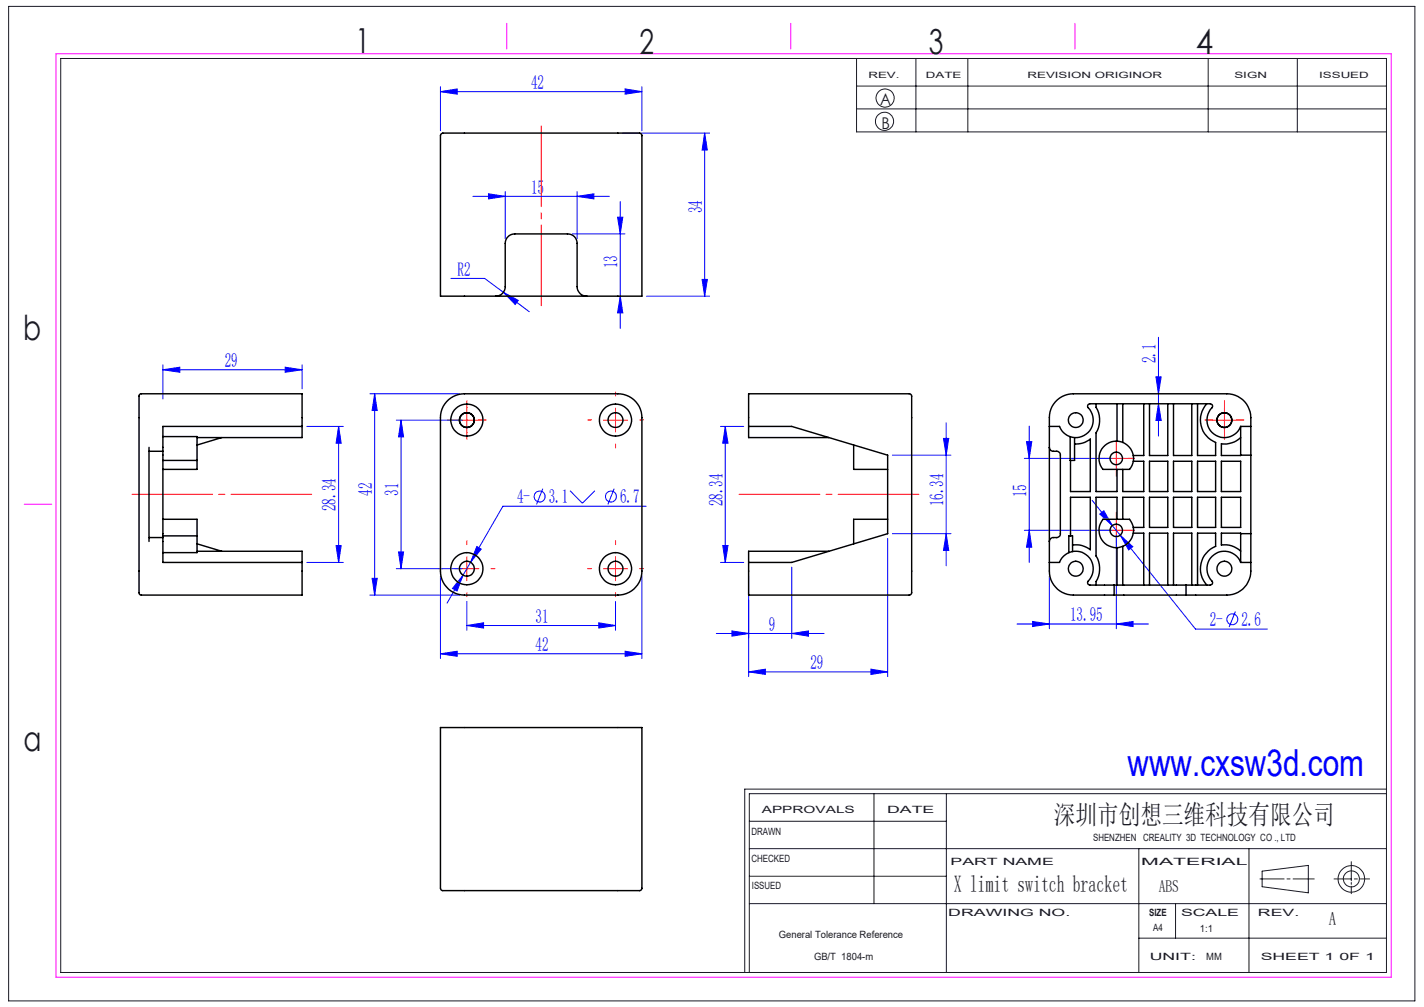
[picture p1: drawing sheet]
<svg xmlns="http://www.w3.org/2000/svg" width="297mm" height="210mm" viewBox="0 0 297 210" stroke-linecap="round" stroke-linejoin="round" font-family="sans-serif">
<g fill="none" stroke="#191924" stroke-width=".21">
<path d="M1.8 1.3h293.3v207.4h-293.3zM12.7 12.2h276.5v190.6h-276.5zM178.6 12.2v15.3h110.6M178.6 17.9h110.6M191 12.2v15.3M201.9 12.2v15.3M252 12.2v15.3M270.6 12.2v15.3M178.6 22.7h110.6M156.3 177h132.9M156.3 171.3h41.1M182.3 165.5v22.9"/>
<path d="M197.4 165.5v37.3M237.5 177v25.8M260.5 177v25.8M281.8 179.7v4M289.2 165.5h-132.9v37.3M289.2 164.6h-133.9v38.2M156.3 188.4h132.9M156.3 182.7h41.1M237.5 195.6h51.7M245.2 188.4v7.2M262.8 183.3h5M263.2 181.7l9.7-1.2v5.7l-9.7-1.3z"/>
<path d="M268.4 183.3h.7M269.7 183.3h4.4M278.2 183.3h3.6M281.8 184v.4M281.8 184.8v1.6M282.5 183.3h.6M283.7 183.3h1.9"/>
<circle cx="184.5" cy="25.3" r="1.9"/>
<circle cx="184.6" cy="20.4" r="1.89"/>
<circle cx="281.9" cy="183.3" r="1.68"/>
<circle cx="281.9" cy="183.3" r="2.77"/>
</g>
<path d="M11.7 11.2h278.5v192.6h-278.5zM105.7 4.9v5.3M164.9 4.9v5.3M224.2 4.9v5.3M5 105.2h5.8" fill="none" stroke="#f0f" stroke-width=".21"/>
<g fill="none" stroke="#00f" stroke-width=".21">
<path d="M91.9 19.1l3.5-.6v1.1zM91.9 18.1v9.2M91.9 19.1h42M130.4 18.5l3.5 .6-3.5 .5zM133.9 18.1v9.2M105.4 40v9.8M120.4 40v9.8M129.9 27.8h18.1M147 27.8l.5 3.5h-1.1zM147 27.8v34M94.1 58.1h7l3.9 2.9M98.6 40.9h28.5"/>
<path d="M101.9 40.4l3.5 .5-3.5 .6zM119.4 48.8h11M120.4 40.9l3.5-.5v1.1zM128.8 45.3h1.1l-.5 3.5zM129.4 42v26.5M146.4 58.3h1.1l-.5 3.5zM34 77.1l3.5-.5v1zM34 76.1v7.1M34 77.1h29M59.5 76.6l3.5 .5-3.5 .5zM63 76.1v5M105 61l5.4 4"/>
<path d="M105 61l3.1 1.6-.6 .9zM129.4 61.8l.5 3.5h-1.1zM134.9 61.8h13.1M241.1 78.6h1.1l-.6 3.5zM241.6 70.3v20.6M64 88.9h7.6M70.6 88.9v28.4M70.6 88.9l.6 3.5h-1.1zM77.2 82.1h18.7M78.1 82.1l.6 3.5h-1.1zM78.1 82.1v42M82.7 87.6h13.7"/>
<path d="M83.6 87.6l.6 3.5h-1.1zM83.6 87.6v31M150.3 88.9h4.8M151.3 88.9l.5 3.5h-1.1zM151.3 88.9v28.4M186.1 94.9h12.2M196.8 91.4h1.1l-.6 3.5zM197.3 88.2v29.8M213.6 95.6h18.2M214.1 92.1h1.1l-.5 3.5zM214.7 88.9v28.4M241.6 84.2l.6 3.5h-1.1z"/>
<path d="M64 117.3h7.6M70.1 113.8h1.1l-.6 3.5zM82.7 118.6h13.7M83.1 115.1h1.1l-.6 3.5zM96 119.3l.5 .6M96.6 119.9l-3.4 5.9M96.6 119.9l-1.3 3.4-.9-.6zM99.4 114l1 .5-2.3 2.8zM113.2 101.9l-1.3 3.3M118.9 102.3l2.6 2.6 2.6-2.6M128.1 101.9l-1.3 3.3M134.8 105.6h-29.9l-8.3 14.3"/>
<path d="M150.3 117.3h4.8M150.7 113.8h1.1l-.5 3.5zM165.1 118.3v14.8M185.1 112.3v28.8M186.1 111.3h12.2M197.3 111.3l.6 3.5h-1.1zM213.6 110.6h18.2M214.7 110.6l.5 3.5h-1.1zM227.8 104.3l4.2 5.3M229.4 107.2l.8-.7 1.8 3.1zM232 109.6l1.6 2M232.8 111.6v19.5"/>
<path d="M233.6 111.6l15.7 19.6h15M233.6 111.6l2.7 2.4-.9 .7zM77.2 124.1h18.7M77.6 120.6h1.1l-.6 3.5zM91.9 136.3l3.5-.5v1.1zM91.9 120.1v17.2M91.9 136.3h42M97.4 130.4l3.5-.5v1.1zM97.4 125.4v6M97.4 130.4h31M124.9 129.9l3.5 .5-3.5 .6zM128.4 125.4v6"/>
<path d="M130.4 135.8l3.5 .5-3.5 .6zM133.9 120.1v17.2M149.4 132.1h22.5M152.6 131.6l3.5 .5-3.5 .6zM156.1 120.1v21M165.1 132.1l3.5-.5v1.1zM181.6 139.6l3.5 .5-3.5 .5zM212.1 130.1h27.4M215.4 129.6l3.5 .5-3.5 .6zM218.9 120.1v11M232.8 130.1l3.5-.5v1.1zM257.7 127.5l-1.3 3.3"/>
<path d="M156.1 140.1l3.5-.5v1zM156.1 140.1h29"/>
<circle cx="112.6" cy="103.6" r="1.15"/>
<circle cx="127.4" cy="103.5" r="1.14"/>
<circle cx="257" cy="129.1" r="1.14"/>
</g>
<g fill="none" stroke="#f00" stroke-width=".21" stroke-dasharray="30.5 1.3 1.3 1.3">
<path d="M94.9 87.6h-1.5M97.4 85.1v-1.5M97.4 90.1v1.5M99.9 87.6h1.5M123.4 87.6h-.9M128.4 82.6v-.9M128.4 92.6v.8M133.4 87.6h.8M230.3 95.6h-1.3M232.8 93.1v-1.3M232.8 98.1v1.3M235.3 95.6h1.3"/>
<path d="M252.9 87.6h-1.6M255.4 85.1v-1.6M255.4 90.1v1.5M257.9 87.6h1.5M92.4 118.6h-.9M97.4 113.6v-.9M102.4 118.6h.8M123.4 118.6h-.9M128.4 113.6v-.9M133.4 118.6h.8M230.3 110.6h-1.3M232.8 108.1v-1.3"/>
<path d="M232.8 113.1v1.3M235.3 110.6h1.3M97.4 123.6v.8M128.4 123.6v.8"/>
</g>
<g fill="none" stroke="#f00" stroke-width=".21">
<path d="M94.9 87.6h5M97.4 85.1v5M125.9 87.6h5M128.4 85.1v5M230.3 95.6h5M232.8 93.1v5M252.9 87.6h5M255.4 85.1v5M94.9 118.6h5M97.4 116.1v5M125.9 118.6h5M128.4 116.1v5"/>
<path d="M230.3 110.6h5M232.8 108.1v5"/>
</g>
<path d="M112.9 63.8v-37.5M65 103.1h-37.5M154.2 103.1h37.5" fill="none" stroke="#f00" stroke-width=".21" stroke-dasharray="30.5 1.3 1.3 1.3" stroke-dashoffset="13.6"/>
<g fill="#00f">
<path d="M130.4 18.5l3.5 .6-3.5 .5zM91.9 19.1l3.5-.6v1.1zM181.6 139.6l3.5 .5-3.5 .5zM156.1 140.1l3.5-.5v1z"/>
<path d="M120.4 40.9l3.5-.5v1.1zM101.9 40.4l3.5 .5-3.5 .6z"/>
<path d="M96.6 119.9l-2.2 2.8 .9 .6zM99.4 114l-1.3 3.3 2.3-2.8zM105 61l2.5 2.5 .6-.9zM229.4 107.2l2.6 2.4-1.8-3.1zM233.6 111.6l1.8 3.1 .9-.7z"/>
<path d="M97.4 130.4l3.5-.5v1.1zM124.9 129.9l3.5 .5-3.5 .6z"/>
<path d="M34 77.1l3.5-.5v1zM59.5 76.6l3.5 .5-3.5 .5z"/>
<path d="M232.8 130.1l3.5-.5v1.1zM215.4 129.6l3.5 .5-3.5 .6z"/>
<path d="M83.1 115.1h1.1l-.6 3.5zM83.6 87.6l.6 3.5h-1.1zM77.6 120.6h1.1l-.6 3.5zM78.1 82.1l.6 3.5h-1.1zM197.3 111.3l.6 3.5h-1.1zM196.8 91.4h1.1l-.6 3.5z"/>
<path d="M150.7 113.8h1.1l-.5 3.5zM151.3 88.9l.5 3.5h-1.1z"/>
<path d="M70.1 113.8h1.1l-.6 3.5zM70.6 88.9l.6 3.5h-1.1zM147 27.8l.5 3.5h-1.1zM146.4 58.3h1.1l-.5 3.5zM128.8 45.3h1.1l-.5 3.5zM129.4 61.8l.5 3.5h-1.1zM214.7 110.6l.5 3.5h-1.1zM214.1 92.1h1.1l-.5 3.5zM241.6 84.2l.6 3.5h-1.1zM241.1 78.6h1.1l-.6 3.5z"/>
<path d="M91.9 136.3l3.5-.5v1.1zM130.4 135.8l3.5 .5-3.5 .6zM152.6 131.6l3.5 .5-3.5 .6zM165.1 132.1l3.5-.5v1.1z"/>
</g>
<g fill="none" stroke="#000" stroke-width=".3">
<path d="M92 27.9l.4-.1h41l.3 .1 .2 .3v33.6h-42v-33.5zM103.4 61.8a1.99 1.99 0 0 0 2-2v-9a1.99 1.99 0 0 1 2-2h11a1.93 1.93 0 0 1 2 2v9a1.99 1.99 0 0 0 2 2M31.1 93.3v19.6M31.1 94.1h2.9M34 94.1v18M34 91h7.1v5M34 96h7.1M41.1 96v1.9h-7.1M46.2 91.3l-5.1 1.5M63 88.9v-6.8h-33.6l-.4 .4 .1 41.4 .3 .2h33.6v-6.8M63 88.9h-29v5.2M63 88.9v2.4h-21.9"/>
<path d="M93.6 83.4l1.5-1 1.8-.3h32a5 5 0 0 1 5 5v32a5 5 0 0 1-5 5h-32a5 5 0 0 1-5-5v-32l.1-1.2a4.8 4.8 0 0 1 1.6-2.5zM156.1 88.9v-6.8h33.6l.4 .3v41.2l-.1 .3-.3 .2h-33.6v-6.8M156.1 88.9v2.4h16.8M156.1 88.9h9l20 6v16.4l-20 6h-9M178 92.8v5.1h7.1M218.9 88.9h2.1a3.7 3.7 0 0 0 5.5 1.6 3.7 3.7 0 0 0 .3-5.7l.1-.4 .4-.2h25.1a.5 .5 0 0 1 .5 .3 .5 .5 0 0 1-.1 .5 3.6 3.6 0 0 0 .6 5.7 3.6 3.6 0 0 0 5.4-1.8M218.9 93.3a.85 .85 0 0 0 .8 .8h.7a.73 .73 0 0 1 .8 .8v16.4a.78 .78 0 0 1-.8 .8h-.7a.85 .85 0 0 0-.8 .8M223.2 91v5h.9v-4.7M224.1 92.6a4.9 4.9 0 0 0 3.3-1v10.9h-4.1v-6.5M228.6 84.2v.7a5.1 5.1 0 0 1 0 5.4v12.2h4.4v-4.6M230.1 93.2a3.6 3.6 0 0 1 5-.3 3.6 3.6 0 0 1 .5 5h-5.6a3.6 3.6 0 0 1 .1-4.7zM233 84.2v7.8"/>
<path d="M234.2 84.2v8.1M236.4 96.2h2.1v6.3h-4.3v-4.6M238.5 84.2v10.8h-2.1M239.7 96.2h3.9v6.3h-3.9zM239.7 84.2v10.8h3.9v-10.8M244.8 96.2h3.8v6.3h-3.8zM244.8 84.2v10.8h3.8v-10.8M249.8 84.2v10.8h3.7v-2.7a5 5 0 0 1-1.8-8.1M249.8 96.2h3.7v6.3h-3.7zM254.7 96.2h4.1v6.3h-4.1zM258.8 88.9v6.1h-4.1v-2.4a5.1 5.1 0 0 0 4.1-1.3M258.8 88.9h2.1"/>
<path d="M258.8 94.9h2.1M31.1 112.1h2.9M34 112.1v5.2h29M34 108.3h7.1v3.5M34 111.8h7.1M41.1 115h21.9v2.3M41.1 111.8v3.4h-7.1M41.1 113.4l5.1 1.6M172.9 115h-16.8v2.3M185.1 108.3h-7.1v5.1M218.9 117.3h2.1a3.7 3.7 0 0 1 5.5-1.6 3.7 3.7 0 0 1 .3 5.7l.1 .4 .4 .2h5.1M223.2 111.8l.1-8.1h4.1v10.9a4.8 4.8 0 0 0-3.7-.9"/>
<path d="M223.7 115v-3.2h-.8v3.4M230 108.3h5.6a3.6 3.6 0 0 1-.3 4.9 3.6 3.6 0 0 1-5 0 3.6 3.6 0 0 1-.3-4.9zM233 108.3v-4.6h-4.4v12.2a5.1 5.1 0 0 1 0 5.4v.7M233 114.2v7.8M234.2 108.3v-4.6h4.3v6.3h-2.1M234.2 113.9v8.1M236.4 111.2h2.1v10.8M239.7 103.7h3.9v6.3h-3.9zM244.8 103.7h3.8v6.3h-3.8zM249.8 103.7h3.7v6.3h-3.7zM254.7 103.7h4.1v6.3h-4.1zM258.8 117.3a3.7 3.7 0 0 0-5.6-1.6 3.7 3.7 0 0 0-.3 5.7l-.1 .4-.4 .2h-5"/>
<path d="M258.8 114.9a4.9 4.9 0 0 0-4.1-1.2v-2.5h4.1v6.1M258.8 117.3h2.1M258.8 111.3h2.1M232.4 124.1h-8.5a5 5 0 0 1-5-5v-32a5 5 0 0 1 5-5h32a5 5 0 0 1 5 5v32a5 5 0 0 1-5 5h-8.5M232.4 122h15M232.4 124.1h15M232.4 122v2.1M239.7 122v-10.8h3.9v10.8M244.8 122v-10.8h3.8v10.8M247.4 122v2.1M249.8 122v-10.8h3.7v2.7a5 5 0 0 0-1.8 8.1M91.9 151.7h42v33.6l-.2 .3-.2 .1h-41.2l-.3-.1-.1-.4z"/>
<circle cx="97.4" cy="87.6" r="3.3"/>
<circle cx="97.4" cy="87.6" r="1.54"/>
<circle cx="128.4" cy="87.6" r="1.55"/>
<circle cx="128.4" cy="87.6" r="3.3"/>
<circle cx="224.4" cy="87.6" r="1.54"/>
<circle cx="232.8" cy="95.6" r="1.3"/>
<circle cx="255.4" cy="87.6" r="1.54"/>
<circle cx="97.4" cy="118.6" r="3.3"/>
<circle cx="97.4" cy="118.6" r="1.55"/>
<circle cx="128.4" cy="118.6" r="1.56"/>
<circle cx="128.4" cy="118.6" r="3.4"/>
<circle cx="224.4" cy="118.6" r="1.55"/>
<circle cx="232.8" cy="110.6" r="1.29"/>
<circle cx="255.4" cy="118.6" r="1.55"/>
</g>
<text font-size="7.8" fill="#00f" x="235.2" y="161.8">www.cxsw3d.com</text>
<g font-size="7.2" fill="#191924">
<text x="74.1" y="11">1</text>
<text x="133.4" y="11.2">2</text>
<text x="193.7" y="11.3">3</text>
<text x="249.4" y="11.3">4</text>
<text x="4.8" y="70.9">b</text>
<text x="4.9" y="156.5">a</text>
</g>
<text font-size="5.6" fill="#191924" x="219.8" y="171.8">深圳市创想三维科技有限公司</text>
<text font-size="4.9" fill="#191924" x="198.9" y="186.1">X limit switch bracket</text>
<g font-size="4.1" fill="#00f">
<text x="110.8" y="18.5">42</text>
<text x="110.8" y="40.4">15</text>
<text x="146.4" y="44.5" transform="rotate(-90 146.4 44.5)">34</text>
<text x="95.4" y="57.5">R2</text>
<text x="128.8" y="55.9" transform="rotate(-90 128.8 55.9)">13</text>
<text x="46.9" y="76.5">29</text>
<text x="241.1" y="75.8" transform="rotate(-90 241.1 75.8)">2.1</text>
<text x="70.1" y="106.6" transform="rotate(-90 70.1 106.6)">28.34</text>
<text x="77.6" y="103.4" transform="rotate(-90 77.6 103.4)">42</text>
<text x="83.1" y="103.4" transform="rotate(-90 83.1 103.4)">31</text>
<text x="107.9" y="105">4-</text>
<text x="114.4" y="105">3.1</text>
<text x="129.3" y="105">6.7</text>
<text x="150.7" y="105.6" transform="rotate(-90 150.7 105.6)">28.34</text>
<text x="196.8" y="105.6" transform="rotate(-90 196.8 105.6)">16.34</text>
<text x="214.1" y="103.7" transform="rotate(-90 214.1 103.7)">15</text>
<text x="111.7" y="129.8">31</text>
<text x="160.3" y="131.5">9</text>
<text x="223.2" y="129.5">13.95</text>
<text x="252.3" y="130.6">2-</text>
<text x="258.9" y="130.6">2.6</text>
<text x="111.7" y="135.8">42</text>
<text x="169" y="139.5">29</text>
</g>
<text font-size="3.9" fill="#191924" x="277.2" y="193">A</text>
<text font-size="3.5" fill="#191924" x="241.7" y="186.1">ABS</text>
<g font-size="3.4" fill="#191924">
<text x="183.6" y="22">A</text>
<text x="183.8" y="27">B</text>
</g>
<g font-size="2.1" fill="#191924">
<text x="158.9" y="169.5">APPROVALS</text>
<text x="185" y="169.5">DATE</text>
<text x="156.7" y="174.2">DRAWN</text>
<text x="156.7" y="179.7">CHECKED</text>
<text x="228" y="175.4">SHENZHEN CREALITY 3D TECHNOLOGY CO ., LTD</text>
<text x="156.8" y="185.4">ISSUED</text>
<text x="198.2" y="180.4">PART NAME</text>
<text x="238" y="180.4">MATERIAL</text>
<text x="197.8" y="191">DRAWING NO.</text>
<text x="239.7" y="191">SIZE</text>
<text x="246.3" y="191">SCALE</text>
<text x="262.4" y="191">REV.</text>
<text x="162.4" y="195.6">General Tolerance Reference</text>
<text x="240.5" y="194.1">A4</text>
<text x="250.3" y="194.3">1:1</text>
<text x="169.8" y="200.2">GB/T 1804-m</text>
<text x="239.8" y="200.2">UNIT:</text>
<text x="251.6" y="200.2">MM</text>
<text x="262.9" y="200.2">SHEET 1 0F 1</text>
</g>
<g font-size="1.8" fill="#191924">
<text x="181.1" y="16.3">REV.</text>
<text x="193.1" y="16.3">DATE</text>
<text x="214.3" y="16.3">REVISION ORIGINOR</text>
<text x="257.5" y="16.3">SIGN</text>
<text x="275.1" y="16.3">ISSUED</text>
</g>
</svg>
